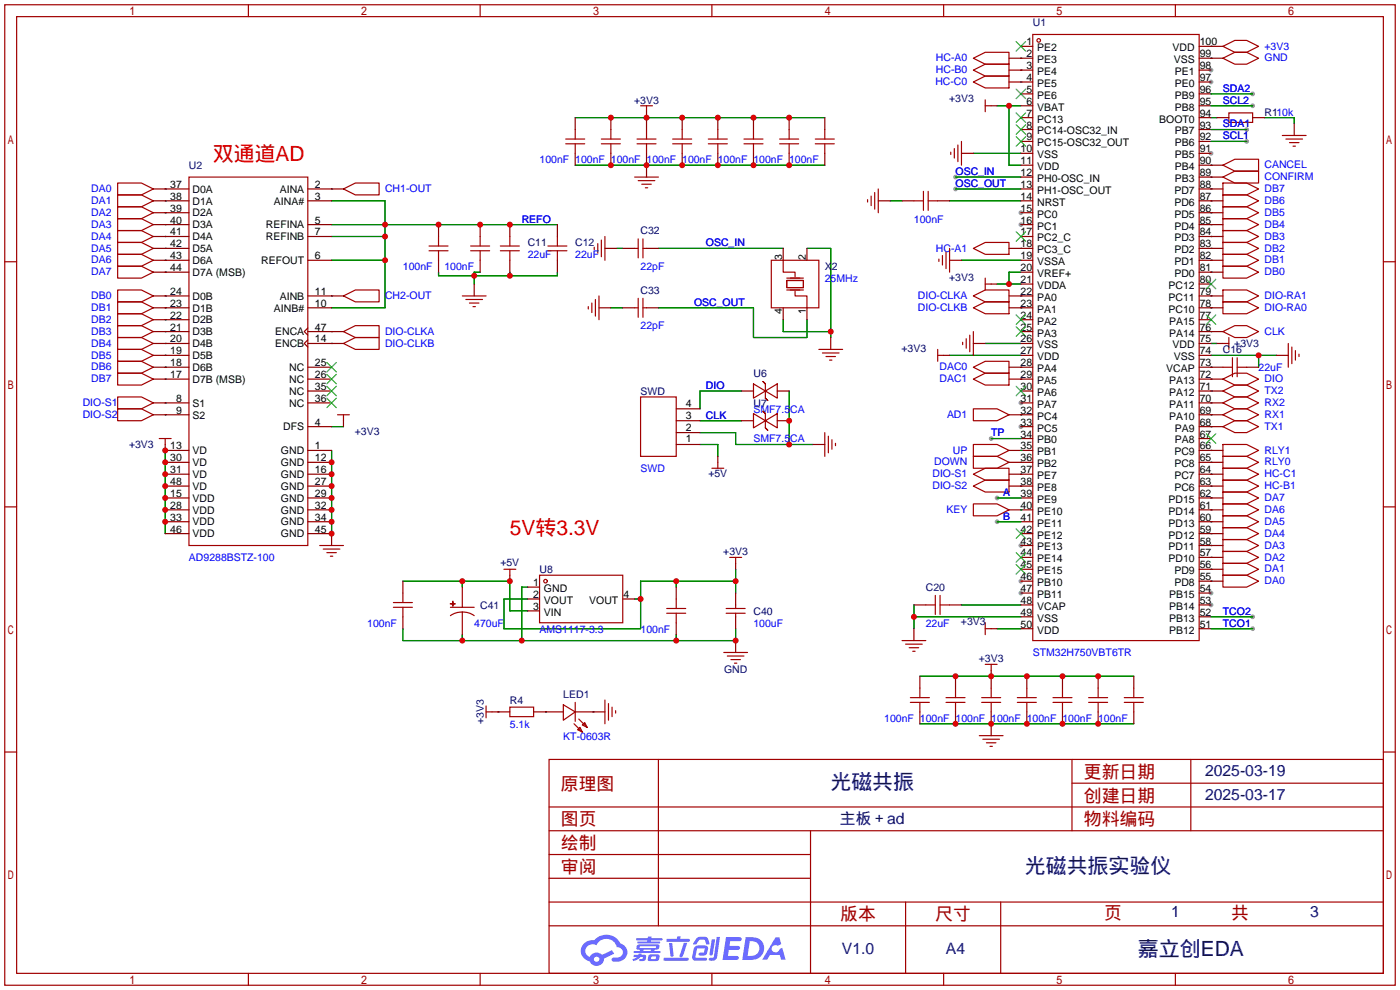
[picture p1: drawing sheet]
<svg xmlns="http://www.w3.org/2000/svg" width="299mm" height="212mm" viewBox="0 0 299 212" stroke-linecap="round" stroke-linejoin="round" font-family="sans-serif">
<g fill="#999">
<circle cx="218.2" cy="45.5" r=".51"/>
<circle cx="218.2" cy="48" r=".51"/>
<circle cx="218.2" cy="86.1" r=".51"/>
<circle cx="218.2" cy="91.2" r=".51"/>
<circle cx="218.2" cy="116.6" r=".51"/>
<circle cx="218.2" cy="124.2" r=".51"/>
<circle cx="218.2" cy="126.7" r=".51"/>
<circle cx="258.8" cy="129.3" r=".51"/>
<circle cx="258.8" cy="126.7" r=".51"/>
<circle cx="258.8" cy="32.8" r=".51"/>
<circle cx="258.8" cy="17.5" r=".51"/>
<circle cx="258.8" cy="15" r=".51"/>
<circle cx="204.2" cy="37.8" r=".51"/>
<circle cx="204.2" cy="40.4" r=".51"/>
<circle cx="266.4" cy="30.2" r=".51"/>
<circle cx="266.4" cy="27.7" r=".51"/>
<circle cx="267.7" cy="22.6" r=".51"/>
<circle cx="267.7" cy="20.1" r=".51"/>
<circle cx="211.8" cy="93.7" r=".51"/>
<circle cx="213.1" cy="106.4" r=".51"/>
<circle cx="213.1" cy="111.5" r=".51"/>
<circle cx="267.7" cy="134.4" r=".51"/>
<circle cx="267.7" cy="131.8" r=".51"/>
</g>
<g fill="none" stroke="#a10000" stroke-width=".25">
<path d="M1 1h297.2v209.6h-297.2zM3.6 3.6h292.1v204.4h-292.1zM53.1 1v2.6M102.6 1v2.6M152.1 1v2.6M201.7 1v2.6M251.2 1v2.6M1 55.9h2.6M295.7 55.9h2.5M1 108.3h2.6M295.7 108.3h2.5M1 160.7h2.6"/>
<path d="M117.3 162.3h178.4v45.7h-178.4zM117.3 177.5h178.4M117.3 172.5h178.4M140.7 162.3v35.6M173.2 177.5v30.5M229.1 162.3v15.2M229.1 167.4h66.6M254.5 162.3v15.2M295.7 160.7h2.5M117.3 182.6h55.9M117.3 197.9h178.4M117.3 192.8h178.4"/>
<path d="M117.3 187.7h55.9M193.5 192.8v15.2M213.9 192.8v15.2M53.1 208v2.6M102.6 208v2.6M152.1 208v2.6M201.7 208v2.6M251.2 208v2.6"/>
</g>
<g fill="#5487ff">
<path d="M155.2 200.3h2.6a.48 .48 0 0 1 .7 .4 .48 .48 0 0 1-.6 .4h-1.8l-.2 1.1h1.9a.43 .43 0 0 1 .4 .4 .43 .43 0 0 1-.5 .4h-1.9l-.2 1.3h1.7a.45 .45 0 0 1 .5 .2 .45 .45 0 0 1-.1 .6h-3.3z"/>
<path d="M165.7 200.3h.9l.4 1.5-.8 .3a.84 .84 0 0 0-1.2 .3 .84 .84 0 0 0 .4 1.1 .84 .84 0 0 0 1.1-.4l.1-.2 .6-.3 .7 2.5h-1l-.2-1h-2.1l-.6 1h-1.1z"/>
<path d="M152.1 200.8h.7l-.5 3.1a.36 .36 0 0 1-.3 .3 .36 .36 0 0 1-.4-.3z"/>
<path d="M153.2 200.2h.7l-.6 4.3a1.13 1.13 0 0 1-1.8 .6l.2-.4h.7l.2-.2z"/>
<path d="M148.9 200.6l.6-.4h1a.77 .77 0 0 1 .9 .5l.3 1-.2 .2h-.5l-.3-.9-.2-.2-1 .1-.7 1-.6-.1-.1-.2z"/>
<path d="M148.4 202.4l.6-.3h1.7a.81 .81 0 0 1 .7 .5 .81 .81 0 0 1-.2 .8 .81 .81 0 0 1-.9 .8h-.7a.32 .32 0 0 1-.3-.3 .32 .32 0 0 1 .4-.3h.7l.2-.9-1.6 .1-.4 1.8 2.2 .1a.32 .32 0 0 1 .3 .4 .32 .32 0 0 1-.4 .2h-2.2l-.5-.3-.1-.5z"/>
<path d="M141.9 204.7h5a.33 .33 0 0 1 .3 .3 .33 .33 0 0 1-.3 .3h-4.9l-.2-.1z"/>
<path d="M146.1 201.5h.8l-.7 2a.98 .98 0 0 1-.7 1.1l-.3-.3z"/>
<path d="M143 201.6h.7l.3 2.5a.34 .34 0 0 1-.3 .4 .34 .34 0 0 1-.4-.3z"/>
<path d="M142.5 200.7h2.1l.3-.6h.6l-.1 .6h1.7a.32 .32 0 0 1 .4 .3 .32 .32 0 0 1-.4 .3h-4.5l-.2-.2z"/>
<path d="M135.5 204.1h.9l.1-.3h.6v.3h.8a.82 .82 0 0 1-.5 1.3h-.8v-.4l.7-.1 .1-.3a.68 .68 0 0 0-1 .4l-1.1 .4-.1-.4 .9-.5h-.7z"/>
<path d="M136 200.5h2.4l.1-.3h.7v.3h2.2l.2 .3-.2 .2h-2.3v.2h1.8l.2 .3-.2 .1h-4.5l-.1-.4h2l.1-.2h-2.3l-.1-.2z"/>
<path d="M159.4 200.3l-.8 4.9h1.7a2.5 2.5 0 0 0 3-2.5 2.5 2.5 0 0 0-3.1-2.4zM160.3 201.1a1.61 1.61 0 0 1 2 1.5 1.61 1.61 0 0 1-1.8 1.7h-.7z"/>
<path d="M136.2 202a.55 .55 0 0 0-.2 .8 .55 .55 0 0 0 .7 .2l.1 .3h-1.3v.3l5.4 .1 .3-.2-.2-.2h-1.2l.2-.3a.7 .7 0 0 0 .8-.3 .7 .7 0 0 0 0-.8l-4.2-.1zM136.8 202.3l3.3-.1 .1 .1-.2 .3h-3.2zM137.5 203h1.7l-.2 .3h-1.4z"/>
<path d="M138.6 204.2a1.05 1.05 0 0 0 0 1.2 2.91 2.91 0 0 0 2.2-.2 .98 .98 0 0 0 0-1.2h-1.6zM139.2 204.5l.9-.1 .1 .4-.2 .2-.8-.1z"/>
<path d="M124.9 201.6a2.23 2.23 0 0 0-.7 2.3 2.23 2.23 0 0 0 1.8 1.6 1.58 1.58 0 0 0 1.8 .9 1.58 1.58 0 0 0 1.3-1.5l2.2-1.1-.5-.7-2.1 1a1.65 1.65 0 0 0-2.7 .4 1.45 1.45 0 0 1-.8-1.9 1.45 1.45 0 0 1 2-.7l.3 .1a2.3 2.3 0 0 1 2.3-1.3 2.3 2.3 0 0 1 2 1.7 1.12 1.12 0 0 1 1.3 1 1.12 1.12 0 0 1-1.1 1.2h-.7a.45 .45 0 0 0-.6 .4 .45 .45 0 0 0 .5 .5 2.21 2.21 0 0 0 2.2-.5 2.21 2.21 0 0 0 .5-2.3 2.13 2.13 0 0 0-1.3-1.1 3.3 3.3 0 0 0-5.6-.7l-1.1 .1zM127 205a.57 .57 0 0 1 1.1 0 .57 .57 0 0 1-1.1 0z"/>
</g>
<g fill="none" stroke="#008700" stroke-width=".25">
<path d="M218.2 12.4h.1M218.2 15h.1M218.2 17.5h.1M258.8 12.4h.1M258.8 9.9h.1M122.9 25.1h53.4M122.9 35.3h53.4M204.2 37.8h14M208 32.8h10.2M213.1 22.6h5.1M215.6 22.6v12.7h2.6M258.8 35.3h.1"/>
<path d="M258.8 37.8h.1M258.8 25.1h1.3M258.8 22.6h8.9M258.8 30.2h7.6M258.8 27.7h7.6M258.8 20.1h8.9M270.3 25.1h6.3v1.3M35.3 58.2h.1M35.3 55.6h.1M35.3 53.1h.1M35.3 50.5h.1M35.3 48h.1"/>
<path d="M35.3 45.5h.1M35.3 42.9h.1M35.3 40.4h.1M70.9 40.4h.1M70.9 42.9h11.4v22.9h-11.4M70.9 55.6h11.4M70.9 50.5h11.4M70.9 48h48.2M93.7 58.2v.7h25.4v-.7M102.6 58.2h-1.3v2.5M109 58.2v.7M131.8 53.1h1.3"/>
<path d="M140.7 53.1h26.7M172.5 53.1h5v19M190.2 42.9h2.6M202.9 42.9h15.3M204.2 40.4h14M205.5 55.6h12.7M218.2 53.1h.1M218.2 58.2h-2.6v2.5M258.8 40.4h.1M258.8 42.9h.1M258.8 45.5h.1M258.8 48h.1"/>
<path d="M258.8 50.5h.1M258.8 53.1h.1M258.8 55.6h.1M258.8 58.2h.1M35.3 78.5h.1M35.3 75.9h.1M35.3 73.4h.1M35.3 70.9h.1M35.3 68.3h.1M35.3 65.8h.1M35.3 63.2h.1M70.9 73.4h.1"/>
<path d="M70.9 70.9h.1M70.9 63.2h.1M130.6 65.8h2.5M140.7 65.8h20.3v6.3h11.5v-3.8M167.4 68.3v2.6h10.1M202.9 75.9h15.3M210.6 73.4h7.6M213.1 60.7h5.1M218.2 63.2h.1M218.2 65.8h.1M218.2 78.5h.1M258.8 65.8h.1"/>
<path d="M258.8 63.2h.1M258.8 70.9h.1M258.8 78.5h.1M258.8 73.4h1.3M258.8 75.9h14M269 75.9v2.6M35.3 81h.1M35.3 86.1h.1M35.3 88.6h.1M35.3 96.3v17.7M70.9 96.3v17.7M70.9 91.2h2.5"/>
<path d="M149.6 89.9h8.9M149.6 95h3.8v2.5M149.6 92.5h7.6v2.5h16.5M158.5 83.6h-8.9v3.8M168.7 83.6v11.4M211.8 93.7h6.4M218.2 81h.1M218.2 88.6h.1M218.2 98.8h.1M218.2 96.3h.1M258.8 81h.1M258.8 83.6h.1"/>
<path d="M258.8 86.1h.1M258.8 88.6h.1M258.8 91.2h.1M258.8 96.3h.1M258.8 98.8h.1M213.1 106.4h5.1M213.1 111.5h5.1M218.2 101.3h.1M218.2 103.9h.1M218.2 109h.1M258.8 101.3h.1M258.8 103.9h.1"/>
<path d="M258.8 119.1h.1M258.8 116.6h.1M258.8 114h.1M258.8 111.5h.1M258.8 109h.1M258.8 106.4h.1M86.1 124.2h22.9v6.4h3.8M86.1 134.4v2.5h71.1v-2.5M98.8 124.2v1.3M98.8 135.6v1.3M112.8 125.5h-1.3v11.4M135.6 128h1.3"/>
<path d="M144.5 124.2v1.3M144.5 135.6v1.3M157.2 124.2h-20.3v10.2h-29.2v-6.4h5.1M157.2 121.7v5M195.3 129.3v5.1M195.3 131.8h22.9M205.5 129.3h12.7M213.1 134.4h5.1M258.8 124.2h.1M258.8 121.7h.1M258.8 131.8h8.9M258.8 134.4h8.9"/>
<path d="M106.4 152.1h.1M116.6 152.1h.1M126.7 152.1h.1M196.6 144.5h45.7M196.6 154.7h45.7"/>
</g>
<g fill="none" stroke="#a10000" stroke-width=".25">
<path d="M208 12.4l2.6-1.2h5v2.5h-5zM208 15l2.6-1.3h5v2.6h-5zM208 17.5l2.6-1.2h5v2.5h-5zM220.7 7.4h35.6v129.5h-35.6zM261.4 12.4l2.5-1.2h2.5l2.6 1.2-2.6 1.3h-2.5zM261.4 9.9l2.5-1.3h2.5l2.6 1.3-2.6 1.3h-2.5zM25.1 39.1h5.1l2.6 1.3-2.6 1.3h-5.1zM40.4 37.8h25.4v78.8h-25.4zM120.9 30.7h4.1M120.9 29.7h4.1M122.9 27.7v2M122.9 30.7v2.1"/>
<path d="M128.5 30.7h4.1M128.5 29.7h4.1M130.6 27.7v2M130.6 30.7v2.1M135.6 37.8h5.1M136.1 30.7h4.1M136.1 29.7h4.1M136.4 38.6h3.6M136.9 22.6h2.5M137.2 39.4h2M138.2 22.6v1.3M138.2 27.7v2"/>
<path d="M138.2 30.7v2.1M143.8 30.7h4M143.8 29.7h4M145.8 27.7v2M145.8 30.7v2.1M151.4 30.7h4M151.4 29.7h4M153.4 27.7v2M153.4 30.7v2.1M159 30.7h4.1M159 29.7h4.1M161 27.7v2"/>
<path d="M161 30.7v2.1M166.6 30.7h4.1M166.6 29.7h4.1M168.7 27.7v2M168.7 30.7v2.1M174.2 30.7h4.1M174.2 29.7h4.1M176.3 27.7v2M176.3 30.7v2.1M203.2 32.5v.5M204 31.8v2M204.7 31v3.5"/>
<path d="M205.5 30.2v5.1M210.6 22.6h1.2M210.6 21.3v2.6M261.4 35.3l2.5-1.3h5.1v2.6h-5.1zM261.4 37.8l2.5-1.2h5.1v2.5h-5.1zM261.4 39.1h5l2.6 1.3-2.6 1.3h-5zM262.6 24.1h5.1v2.1h-5.1zM274.1 29h5M274.8 29.7h3.6M275.6 30.5h2M276.4 31.2h.5M25.1 56.9h5.1l2.6 1.3-2.6 1.2h-5.1z"/>
<path d="M25.1 54.4h5.1l2.6 1.2-2.6 1.3h-5.1zM25.1 51.8h5.1l2.6 1.3-2.6 1.3h-5.1zM25.1 49.3h5.1l2.6 1.2-2.6 1.3h-5.1zM25.1 46.7h5.1l2.6 1.3-2.6 1.3h-5.1zM25.1 44.2h5.1l2.6 1.3-2.6 1.2h-5.1zM25.1 41.7h5.1l2.6 1.2-2.6 1.3h-5.1zM73.4 40.4l2.5-1.3h5.1v2.6h-5.1zM91.7 53.6h4.1M91.7 52.6h4.1M93.7 50.5v2.1M93.7 53.6v2M100.6 53.6h4"/>
<path d="M100.6 52.6h4M102.6 50.5v2.1M102.6 53.6v2M106.9 53.6h4.1M106.9 52.6h4.1M109 50.5v2.1M109 53.6v2M117.1 53.6h4.1M117.1 52.6h4.1M119.1 50.5v2.1M119.1 53.6v2M127 52.8v.5"/>
<path d="M127.8 52.1v2M128.5 51.3v3.6M129.3 50.5v5.1M135.6 53.1h.8M136.4 51.1v4M137.4 51.1v4M137.4 53.1h.8M137.9 40.1h.5M164.8 55.6h10.2v10.2h-10.2zM167.4 55.6v2.6h2.5v1M168.1 59.9h3.6v1.6h-3.6zM168.1 59.4h3.6"/>
<path d="M185.4 42.7v.5M186.2 41.9v2M186.9 41.1v3.6M187.7 40.4v5.1M195.3 42.9h2.1M197.4 40.9v4.1M198.4 40.9v4.1M198.4 42.9h2M200.7 55.4v.5M201.4 54.6v2M202.2 53.8v3.6M202.9 53.1v5.1"/>
<path d="M208 53.1l2.6-1.3h5v2.6h-5zM210.6 59.4v2.6M261.4 41.7h5l2.6 1.2-2.6 1.3h-5zM261.4 44.2h5l2.6 1.3-2.6 1.2h-5zM261.4 46.7h5l2.6 1.3-2.6 1.3h-5zM261.4 49.3h5l2.6 1.2-2.6 1.3h-5zM261.4 51.8h5l2.6 1.3-2.6 1.3h-5zM261.4 54.4h5l2.6 1.2-2.6 1.3h-5zM261.4 56.9h5l2.6 1.3-2.6 1.2h-5zM25.1 79.8h5.1l2.6 1.2-2.6 1.3h-5.1zM25.1 77.2h5.1l2.6 1.3-2.6 1.3h-5.1zM25.1 74.7h5.1l2.6 1.2-2.6 1.3h-5.1z"/>
<path d="M25.1 72.1h5.1l2.6 1.3-2.6 1.3h-5.1zM25.1 69.6h5.1l2.6 1.3-2.6 1.2h-5.1zM25.1 67.1h5.1l2.6 1.2-2.6 1.3h-5.1zM25.1 64.5h5.1l2.6 1.3-2.6 1.3h-5.1zM25.1 62h5.1l2.6 1.2-2.6 1.3h-5.1zM73.4 73.4l2.5-1.3h5.1v2.6h-5.1zM73.4 70.9l2.5-1.3h5.1v2.5h-5.1zM73.4 63.2l2.5-1.2h5.1v2.5h-5.1zM98.8 63.2h5.1M99.6 64h3.5M100.3 64.8h2.1M101.1 65.5h.5"/>
<path d="M125.7 65.5v.5M126.5 64.8v2M127.3 64v3.6M128 63.2v5.1M135.6 65.8h.8M136.4 63.8v4M137.4 63.8v4M137.4 65.8h.8M168.1 62h3.6M169.9 62.2v1h2.6v2.6M175 74.7h5.1M175.8 75.4h3.5"/>
<path d="M176.5 76.2h2.1M177.3 77h.5M200.4 74.7v2.5M200.4 75.9h1.3M205.7 73.2v.5M206.5 72.4v2M207.3 71.6v3.6M208 63.2l2.6-1.2h5v2.5h-5zM208 65.8l2.6-1.3h5v2.6h-5zM208 78.5l2.6-1.3h5v2.6h-5zM208 70.9v5M210.6 60.7h1.2"/>
<path d="M261.4 64.5h5l2.6 1.3-2.6 1.3h-5zM261.4 62h5l2.6 1.2-2.6 1.3h-5zM261.4 70.9l2.5-1.3h2.5l2.6 1.3-2.6 1.2h-2.5zM261.4 73.4h1.2M261.4 78.5h2M262.6 72.1v2.6M263.4 76.5v4M264.4 76.5v4M264.4 78.5h2M275.3 73.4v5.1M276.1 74.2v3.5M276.9 74.9v2.1"/>
<path d="M277.6 75.7v.5M25.1 84.8h5.1l2.6 1.3-2.6 1.3h-5.1zM25.1 87.4h5.1l2.6 1.2-2.6 1.3h-5.1zM34 93.7h2.6M35.3 93.7v1.3M72.1 88.6h2.6M73.4 88.6v1.3M136.9 84.8h7.6v12.7h-7.6zM153.4 98.8v1.3M161 82l2.6 1.6-2.6 1.5zM161 88.4l2.6 1.5-2.6 1.5zM163.6 85.1l.5 .5-.5-.5"/>
<path d="M163.6 83.6l2.5-1.6v3.1zM163.6 82l-.5-.5 .5 .5M163.6 91.4l.5 .5-.5-.5M163.6 89.9l2.5-1.5v3zM163.6 88.4l-.5-.5 .5 .5M163.6 82v3.1M163.6 88.4v3M176.3 92.5v5M177 93.2v3.6M177.8 94v2M178.6 94.7v.5M208 81l2.6-1.2h5v2.5h-5z"/>
<path d="M208 87.4h5.1l2.5 1.2-2.5 1.3h-5.1zM208 97.5h5.1l2.5 1.3-2.5 1.3h-5.1zM208 95h5.1l2.5 1.3-2.5 1.2h-5.1zM261.4 81l2.5-1.2h2.5l2.6 1.2-2.6 1.3h-2.5zM261.4 83.6l2.5-1.3h2.5l2.6 1.3-2.6 1.2h-2.5zM261.4 86.1l2.5-1.3h2.5l2.6 1.3-2.6 1.3h-2.5zM261.4 88.6l2.5-1.2h2.5l2.6 1.2-2.6 1.3h-2.5zM261.4 91.2l2.5-1.3h2.5l2.6 1.3-2.6 1.3h-2.5zM261.4 95h5l2.6 1.3-2.6 1.2h-5zM261.4 97.5h5l2.6 1.3-2.6 1.3h-5zM68.3 116.6h5.1M69.1 117.3h3.5"/>
<path d="M69.8 118.1h2.1M70.6 118.9h.5M152.1 100.1h2.6M156 119.1h2.5M157.2 119.1v1.3M208 101.3l2.6-1.2h5v2.5h-5zM208 103.9l2.6-1.3h5v2.6h-5zM208 107.7h5.1l2.5 1.3-2.5 1.2h-5.1zM261.4 100.1h5l2.6 1.2-2.6 1.3h-5zM261.4 102.6h5l2.6 1.3-2.6 1.3h-5zM261.4 117.9h5l2.6 1.2-2.6 1.3h-5zM261.4 115.3h5l2.6 1.3-2.6 1.3h-5z"/>
<path d="M261.4 112.8h5l2.6 1.2-2.6 1.3h-5zM261.4 110.2h5l2.6 1.3-2.6 1.3h-5zM261.4 107.7h5l2.6 1.3-2.6 1.2h-5zM261.4 105.2h5l2.6 1.2-2.6 1.3h-5zM84.1 129.8h4M84.1 128.8h4M86.1 126.7v2.1M86.1 129.8v2M96.3 129l1 .1zM96.3 131.6a4.6 4.6 0 0 1 5 0M96.3 129.8h5M96.8 128.5v1z"/>
<path d="M107.7 121.7h2.5M109 121.7v1.2M115.3 122.9h17.8v10.2h-17.8zM142.5 131.1h4.1M142.5 130h4.1M144.5 128v2M144.5 131.1v2M154.7 139.4h5.1M155.2 131.1h4.1M155.2 130h4.1M157.2 129.3v.7M157.2 131.1v.7"/>
<path d="M192.8 136.9h5.1M193.5 137.7h3.6M194.3 138.4h2M195.1 139.2h.5M197.9 129.3h2M199.9 127.3v4M200.9 127.3v4M200.9 129.3h2M210.6 133.1v2.5M210.6 134.4h1.2M261.4 122.9h5l2.6 1.3-2.6 1.3h-5zM261.4 120.4h5l2.6 1.3-2.6 1.2h-5z"/>
<path d="M103.9 150.9v2.5M103.9 152.1h1.3M109 151.1h5v2.1h-5zM120.4 150.6l2.5 1.5-2.5 1.8zM122.7 154.7l1.8 1.8M122.9 150.1v4.1M123.7 153.7l1.8 1.7M124 155.4l.5 1.1-1.1-.5zM124.5 154.9l.5-.5 .5 1zM129.3 149.6v5.1M130 150.4v3.5M130.8 151.1v2.1"/>
<path d="M131.6 151.9v.5M155.4 140.2h3.6M156.2 141h2M157 141.7h.5M194.6 150.1h4M194.6 149.1h4M196.6 147.1v2M196.6 150.1v2M202.2 150.1h4M202.2 149.1h4M204.2 147.1v2M204.2 150.1v2"/>
<path d="M209.3 157.2h5.1M209.8 150.1h4.1M209.8 149.1h4.1M210.1 158h3.5M210.6 142h2.5M210.8 158.8h2.1M211.6 159.5h.5M211.8 142v1.3M211.8 147.1v2M211.8 150.1v2M217.4 150.1h4.1M217.4 149.1h4.1"/>
<path d="M219.5 147.1v2M219.5 150.1v2M225 150.1h4.1M225 149.1h4.1M227.1 147.1v2M227.1 150.1v2M232.7 150.1h4M232.7 149.1h4M234.7 147.1v2M234.7 150.1v2M240.3 150.1h4M240.3 149.1h4"/>
<path d="M242.3 147.1v2M242.3 150.1v2"/>
<circle cx="222" cy="8.6" r=".38"/>
<circle cx="116.6" cy="124.2" r=".38"/>
</g>
<g fill="none" stroke="#870000" stroke-width=".25">
<path d="M215.6 12.4h5.1M215.6 15h5.1M215.6 17.5h5.1M218.2 9.9h2.5M256.3 9.9h5.1M256.3 12.4h5.1M256.3 15h2.5M256.3 17.5h2.5M122.9 25.1v2.6M122.9 32.8v2.5M130.6 25.1v2.6M130.6 32.8v2.5"/>
<path d="M138.2 23.9v3.8M138.2 32.8v5M145.8 25.1v2.6M145.8 32.8v2.5M153.4 25.1v2.6M153.4 32.8v2.5M161 25.1v2.6M161 32.8v2.5M168.7 25.1v2.6M168.7 32.8v2.5M176.3 25.1v2.6M176.3 32.8v2.5"/>
<path d="M205.5 32.8h2.5M211.8 22.6h1.3M218.2 20.1h2.5M218.2 22.6h2.5M218.2 25.1h2.5M218.2 27.7h2.5M218.2 30.2h2.5M218.2 32.8h2.5M218.2 35.3h2.5M218.2 37.8h2.5M256.3 20.1h2.5M256.3 22.6h2.5"/>
<path d="M256.3 25.1h2.5M256.3 27.7h2.5M256.3 30.2h2.5M256.3 32.8h2.5M256.3 35.3h5.1M256.3 37.8h5.1M260.1 25.1h2.5M267.7 25.1h2.6M276.6 26.4v2.6M32.8 40.4h7.6M32.8 42.9h7.6M32.8 48h7.6"/>
<path d="M32.8 55.6h7.6M32.8 50.5h7.6M32.8 45.5h7.6M32.8 53.1h7.6M32.8 58.2h7.6M65.8 40.4h7.6M65.8 42.9h5.1M65.8 48h5.1M65.8 55.6h5.1M65.8 50.5h5.1M93.7 48v2.5M93.7 55.6v2.6"/>
<path d="M102.6 48v2.5M102.6 55.6v2.6M109 48v2.5M109 55.6v2.6M119.1 48v2.5M119.1 55.6v2.6M129.3 53.1h2.5M133.1 53.1h2.5M138.2 53.1h2.5M167.4 53.1v2.5M172.5 53.1v2.5M187.7 42.9h2.5"/>
<path d="M192.8 42.9h2.5M200.4 42.9h2.5M202.9 55.6h2.6M215.6 53.1h5.1M218.2 40.4h2.5M218.2 42.9h2.5M218.2 48h2.5M218.2 55.6h2.5M218.2 50.5h2.5M218.2 45.5h2.5M218.2 58.2h2.5M256.3 40.4h5.1"/>
<path d="M256.3 42.9h5.1M256.3 48h5.1M256.3 55.6h5.1M256.3 50.5h5.1M256.3 45.5h5.1M256.3 53.1h5.1M256.3 58.2h5.1M32.8 65.8h7.6M32.8 63.2h7.6M32.8 73.4h7.6M32.8 78.5h7.6M32.8 75.9h7.6"/>
<path d="M32.8 70.9h7.6M32.8 68.3h7.6M65.8 72.6l-.8 .8 .8 .8M65.8 70.1l-.8 .8 .8 .7M65.8 65.8h5.1M65.8 63.2h7.6M65.8 73.4h7.6M65.8 78.5h5.1M65.8 70.9h7.6M101.3 60.7v2.5M128 65.8h2.6M133.1 65.8h2.5"/>
<path d="M138.2 65.8h2.5M167.4 65.8v2.5M172.5 65.8v2.5M177.5 72.1v2.6M201.7 75.9h1.2M208 73.4h2.6M211.8 60.7h1.3M215.6 65.8h5.1M215.6 63.2h5.1M215.6 78.5h5.1M218.2 73.4h2.5M218.2 75.9h2.5"/>
<path d="M218.2 70.9h2.5M218.2 68.3h2.5M218.2 60.7h2.5M256.3 65.8h5.1M256.3 63.2h5.1M256.3 73.4h2.5M256.3 78.5h5.1M256.3 75.9h2.5M256.3 70.9h5.1M256.3 68.3h2.5M256.3 60.7h2.5M260.1 73.4h1.3"/>
<path d="M266.4 78.5h2.6M272.8 75.9h2.5M32.8 86.1h7.6M32.8 88.6h7.6M32.8 81h7.6M35.3 95v1.3h5.1M35.3 98.8h5.1M65.8 96.3h5.1M65.8 91.2h5.1M65.8 86.1h5.1M65.8 98.8h5.1M65.8 81h5.1"/>
<path d="M65.8 83.6h5.1M73.4 89.9v1.3M144.5 87.4h5.1M144.5 89.9h5.1M144.5 92.5h5.1M144.5 95h5.1M153.4 97.5v1.3M158.5 83.6h2.5M158.5 89.9h2.5M166.1 83.6h2.6M166.1 89.9h2.6M173.7 95h2.6"/>
<path d="M215.6 96.3h5.1M215.6 88.6h5.1M215.6 98.8h5.1M215.6 81h5.1M218.2 91.2h2.5M218.2 86.1h2.5M218.2 83.6h2.5M218.2 93.7h2.5M256.3 96.3h5.1M256.3 91.2h5.1M256.3 86.1h5.1M256.3 88.6h5.1"/>
<path d="M256.3 98.8h5.1M256.3 81h5.1M256.3 83.6h5.1M256.3 93.7h2.5M35.3 106.4h5.1M35.3 101.3h5.1M35.3 103.9h5.1M35.3 109h5.1M35.3 111.5h5.1M35.3 114h5.1M65.8 106.4h5.1M65.8 101.3h5.1"/>
<path d="M65.8 103.9h5.1M65.8 109h5.1M65.8 111.5h5.1M65.8 114h5.1v2.6M215.6 101.3h5.1M215.6 103.9h5.1M215.6 109h5.1M218.2 106.4h2.5M218.2 111.5h2.5M218.2 114h2.5M218.2 116.6h2.5M218.2 119.1h2.5"/>
<path d="M256.3 106.4h5.1M256.3 101.3h5.1M256.3 103.9h5.1M256.3 109h5.1M256.3 111.5h5.1M256.3 114h5.1M256.3 116.6h5.1M256.3 119.1h5.1M86.1 124.2v2.5M86.1 131.8v2.6M98.8 125.5v4.3M98.8 130.8v4.8"/>
<path d="M109 122.9v1.3M112.8 125.5h2.5M112.8 128h2.5M112.8 130.6h2.5M133.1 128h2.5M144.5 125.5v2.5M144.5 133.1v2.5M157.2 120.4v1.3M157.2 126.7v2.6M157.2 131.8v2.6M157.2 136.9v2.5M195.3 129.3h2.6"/>
<path d="M195.3 134.4v2.5M202.9 129.3h2.6M211.8 134.4h1.3M218.2 121.7h2.5M218.2 124.2h2.5M218.2 126.7h2.5M218.2 129.3h2.5M218.2 131.8h2.5M218.2 134.4h2.5M256.3 121.7h5.1M256.3 124.2h5.1M256.3 126.7h2.5"/>
<path d="M256.3 129.3h2.5M256.3 131.8h2.5M256.3 134.4h2.5M105.2 152.1h3.8M114 152.1h6.4M122.9 152.1h6.4M196.6 144.5v2.6M196.6 152.1v2.6M204.2 144.5v2.6M204.2 152.1v2.6M211.8 143.3v3.8M211.8 152.1v5.1"/>
<path d="M219.5 144.5v2.6M219.5 152.1v2.6M227.1 144.5v2.6M227.1 152.1v2.6M234.7 144.5v2.6M234.7 152.1v2.6M242.3 144.5v2.6M242.3 152.1v2.6"/>
</g>
<g fill="none" stroke="#3c3" stroke-width=".25">
<path d="M217.2 8.9l2 2M217.2 19.1l2 2M219.2 8.9l-2 2M219.2 19.1l-2 2M217.2 24.1l2 2.1M217.2 26.7l2 2M217.2 29.2l2 2M219.2 24.1l-2 2.1M219.2 26.7l-2 2M219.2 29.2l-2 2M217.2 49.5l2 2.1M219.2 49.5l-2 2.1"/>
<path d="M257.8 59.7l2 2M259.8 59.7l-2 2M69.8 77.5l2.1 2M71.9 77.5l-2.1 2M217.2 67.3l2 2M217.2 69.8l2 2.1M219.2 67.3l-2 2M219.2 69.8l-2 2.1M257.8 67.3l2 2M259.8 67.3l-2 2M69.8 80l2.1 2M69.8 82.5l2.1 2.1"/>
<path d="M69.8 85.1l2.1 2M71.9 80l-2.1 2M71.9 82.5l-2.1 2.1M71.9 85.1l-2.1 2M217.2 82.5l2 2.1M219.2 82.5l-2 2.1M257.8 92.7l2 2M259.8 92.7l-2 2M217.2 113l2 2.1M217.2 118.1l2 2M219.2 113l-2 2.1M219.2 118.1l-2 2"/>
<path d="M217.2 120.6l2 2.1M219.2 120.6l-2 2.1"/>
</g>
<g fill="#c00">
<circle cx="35.3" cy="96.3" r=".63"/>
<circle cx="35.3" cy="98.8" r=".63"/>
<circle cx="35.3" cy="101.3" r=".63"/>
<circle cx="35.3" cy="103.9" r=".63"/>
<circle cx="35.3" cy="106.4" r=".63"/>
<circle cx="35.3" cy="109" r=".63"/>
<circle cx="35.3" cy="111.5" r=".63"/>
<circle cx="70.9" cy="98.8" r=".63"/>
<circle cx="70.9" cy="101.3" r=".63"/>
<circle cx="70.9" cy="103.9" r=".63"/>
<circle cx="70.9" cy="106.4" r=".63"/>
<circle cx="70.9" cy="109" r=".63"/>
<circle cx="70.9" cy="111.5" r=".63"/>
<circle cx="70.9" cy="114" r=".63"/>
<circle cx="101.3" cy="58.9" r=".63"/>
<circle cx="109" cy="58.9" r=".63"/>
<circle cx="82.3" cy="48" r=".63"/>
<circle cx="82.3" cy="50.5" r=".63"/>
<circle cx="82.3" cy="55.6" r=".63"/>
<circle cx="93.7" cy="48" r=".63"/>
<circle cx="102.6" cy="48" r=".63"/>
<circle cx="109" cy="48" r=".63"/>
<circle cx="204.2" cy="144.5" r=".63"/>
<circle cx="211.8" cy="144.5" r=".63"/>
<circle cx="219.5" cy="144.5" r=".63"/>
<circle cx="227.1" cy="144.5" r=".63"/>
<circle cx="234.7" cy="144.5" r=".63"/>
<circle cx="204.2" cy="154.7" r=".63"/>
<circle cx="211.8" cy="154.7" r=".63"/>
<circle cx="219.5" cy="154.7" r=".63"/>
<circle cx="227.1" cy="154.7" r=".63"/>
<circle cx="234.7" cy="154.7" r=".63"/>
<circle cx="130.6" cy="25.1" r=".63"/>
<circle cx="145.8" cy="25.1" r=".63"/>
<circle cx="138.2" cy="25.1" r=".63"/>
<circle cx="153.4" cy="25.1" r=".63"/>
<circle cx="161" cy="25.1" r=".63"/>
<circle cx="168.7" cy="25.1" r=".63"/>
<circle cx="130.6" cy="35.3" r=".63"/>
<circle cx="145.8" cy="35.3" r=".63"/>
<circle cx="138.2" cy="35.3" r=".63"/>
<circle cx="153.4" cy="35.3" r=".63"/>
<circle cx="161" cy="35.3" r=".63"/>
<circle cx="168.7" cy="35.3" r=".63"/>
<circle cx="215.6" cy="22.6" r=".63"/>
<circle cx="215.6" cy="60.7" r=".63"/>
<circle cx="195.3" cy="131.8" r=".63"/>
<circle cx="269" cy="75.9" r=".63"/>
<circle cx="168.7" cy="95" r=".63"/>
<circle cx="168.7" cy="89.9" r=".63"/>
<circle cx="177.5" cy="70.9" r=".63"/>
<circle cx="98.8" cy="124.2" r=".63"/>
<circle cx="109" cy="124.2" r=".63"/>
<circle cx="157.2" cy="124.2" r=".63"/>
<circle cx="144.5" cy="124.2" r=".63"/>
<circle cx="136.9" cy="128" r=".63"/>
<circle cx="98.8" cy="136.9" r=".63"/>
<circle cx="144.5" cy="136.9" r=".63"/>
<circle cx="157.2" cy="136.9" r=".63"/>
<circle cx="111.5" cy="136.9" r=".63"/>
</g>
<g font-size="4.5" fill="#f00">
<text x="45.5" y="34.4">双通道AD</text>
<text x="109" y="114.4">5V转3.3V</text>
</g>
<g font-size="4.5" fill="#000080">
<text x="177.5" y="168.7">光磁共振</text>
<text x="219" y="186.5">光磁共振实验仪</text>
<text x="243.2" y="204.3">嘉立创EDA</text>
</g>
<g font-size="3.8" fill="#a00000">
<text x="231.6" y="166.2">更新日期</text>
<text x="119.9" y="168.8">原理图</text>
<text x="231.6" y="171.3">创建日期</text>
<text x="119.9" y="176.4">图页</text>
<text x="231.6" y="176.4">物料编码</text>
<text x="119.9" y="181.5">绘制</text>
<text x="119.9" y="186.6">审阅</text>
<text x="179.6" y="196.7">版本</text>
<text x="199.9" y="196.7">尺寸</text>
<text x="236" y="196.5">页</text>
<text x="263.1" y="196.5">共</text>
</g>
<g font-size="3.4" fill="#000080">
<text x="257.6" y="165.9">2025-03-19</text>
<text x="257.6" y="170.9">2025-03-17</text>
<text x="179.5" y="176">主板＋ad</text>
<text x="250.3" y="196.1">1</text>
<text x="280" y="196.1">3</text>
<text x="179.9" y="204">V1.0</text>
<text x="202.2" y="204">A4</text>
</g>
<g font-size="2.2" fill="#000080">
<text x="220.7" y="5.6">U1</text>
<text x="135.5" y="22.2">+3V3</text>
<text x="202.8" y="21.9">+3V3</text>
<text x="270.3" y="24.7">R110k</text>
<text x="40.4" y="36.1">U2</text>
<text x="112.8" y="52.6">C11</text>
<text x="122.9" y="52.6">C12</text>
<text x="136.9" y="50.1">C32</text>
<text x="176.3" y="57.7">X2</text>
<text x="202.8" y="60">+3V3</text>
<text x="136.9" y="62.8">C33</text>
<text x="192.7" y="75.2">+3V3</text>
<text x="261.4" y="75.5">C16</text>
<text x="263.8" y="74.2">+3V3</text>
<text x="161" y="80.6">U6</text>
<text x="136.9" y="84.4">SWD</text>
<text x="161" y="86.9">U7</text>
<text x="27.6" y="95.8">+3V3</text>
<text x="75.8" y="93">+3V3</text>
<text x="151.4" y="101.9">+5V</text>
<text x="154.6" y="118.5">+3V3</text>
<text x="106.9" y="121.1">+5V</text>
<text x="115.3" y="122.5">U8</text>
<text x="102.6" y="130.1">C41</text>
<text x="161" y="131.4">C40</text>
<text x="197.9" y="126.3">C20</text>
<text x="205.4" y="133.6">+3V3</text>
<text x="154.7" y="143.9">GND</text>
<text x="209.2" y="141.5">+3V3</text>
<text x="120.4" y="149.2">LED1</text>
<text x="103.4" y="154.8" transform="rotate(-90 103.4 154.8)">+3V3</text>
<text x="109" y="150.4">R4</text>
</g>
<g font-size="2.2">
<text x="219.4" y="9.7">1</text>
<text x="221.7" y="11">PE2</text>
<text x="250.6" y="11">VDD</text>
<text x="256.4" y="9.7">100</text>
<text x="219.4" y="12.2">2</text>
<text x="219.4" y="14.8">3</text>
<text x="219.4" y="17.3">4</text>
<text x="221.7" y="13.5">PE3</text>
<text x="221.7" y="16">PE4</text>
<text x="250.9" y="13.5">VSS</text>
<text x="251.1" y="16">PE1</text>
<text x="256.4" y="17.3">97</text>
<text x="256.4" y="14.8">98</text>
<text x="256.4" y="12.2">99</text>
<text x="219.4" y="19.9">5</text>
<text x="219.4" y="22.4">6</text>
<text x="221.7" y="18.6">PE5</text>
<text x="221.7" y="21.1">PE6</text>
<text x="221.7" y="23.7">VBAT</text>
<text x="251.1" y="23.7">PB8</text>
<text x="251.1" y="21.1">PB9</text>
<text x="251.1" y="18.6">PE0</text>
<text x="256.4" y="22.4">95</text>
<text x="256.4" y="19.9">96</text>
<text x="219.4" y="24.9">7</text>
<text x="219.4" y="27.5">8</text>
<text x="221.7" y="26.2">PC13</text>
<text x="221.7" y="28.7">PC14-OSC32_IN</text>
<text x="247.7" y="26.2">BOOT0</text>
<text x="251.1" y="28.7">PB7</text>
<text x="256.4" y="27.5">93</text>
<text x="256.4" y="24.9">94</text>
<text x="218.1" y="32.6">10</text>
<text x="218.1" y="35.1">11</text>
<text x="219.4" y="30">9</text>
<text x="221.7" y="31.3">PC15-OSC32_OUT</text>
<text x="221.7" y="33.8">VSS</text>
<text x="251.1" y="33.8">PB5</text>
<text x="251.1" y="31.3">PB6</text>
<text x="256.4" y="35.1">90</text>
<text x="256.4" y="32.6">91</text>
<text x="256.4" y="30">92</text>
<text x="36.4" y="40.2">37</text>
<text x="41.1" y="41.2">D0A</text>
<text x="59.8" y="41.2">AINA</text>
<text x="67.3" y="40.2">2</text>
<text x="218.1" y="37.6">12</text>
<text x="218.1" y="40.2">13</text>
<text x="221.7" y="36.4">VDD</text>
<text x="221.7" y="38.9">PH0-OSC_IN</text>
<text x="221.7" y="41.4">PH1-OSC_OUT</text>
<text x="251" y="41.4">PD7</text>
<text x="251.1" y="38.9">PB3</text>
<text x="251.1" y="36.4">PB4</text>
<text x="256.4" y="40.2">88</text>
<text x="256.4" y="37.6">89</text>
<text x="36.4" y="42.7">38</text>
<text x="36.4" y="45.3">39</text>
<text x="36.4" y="47.8">40</text>
<text x="41.1" y="43.7">D1A</text>
<text x="41.1" y="46.3">D2A</text>
<text x="58.5" y="43.7">AINA#</text>
<text x="67.3" y="42.7">3</text>
<text x="67.3" y="47.8">5</text>
<text x="218.1" y="42.7">14</text>
<text x="218.1" y="45.3">15</text>
<text x="218.1" y="47.8">16</text>
<text x="221.7" y="44">NRST</text>
<text x="221.7" y="46.5">PC0</text>
<text x="251" y="46.5">PD5</text>
<text x="251" y="44">PD6</text>
<text x="256.4" y="47.8">85</text>
<text x="256.4" y="45.3">86</text>
<text x="256.4" y="42.7">87</text>
<text x="36.4" y="50.3">41</text>
<text x="36.4" y="52.9">42</text>
<text x="41.1" y="48.8">D3A</text>
<text x="41.1" y="51.3">D4A</text>
<text x="41.1" y="53.9">D5A</text>
<text x="56.8" y="48.8">REFINA</text>
<text x="56.8" y="51.3">REFINB</text>
<text x="67.3" y="50.3">7</text>
<text x="218.1" y="50.3">17</text>
<text x="218.1" y="52.9">18</text>
<text x="221.7" y="49.1">PC1</text>
<text x="221.7" y="51.6">PC2_C</text>
<text x="251" y="51.6">PD3</text>
<text x="251" y="49.1">PD4</text>
<text x="256.4" y="52.9">83</text>
<text x="256.4" y="50.3">84</text>
<text x="36.4" y="55.4">43</text>
<text x="36.4" y="58">44</text>
<text x="41.1" y="56.4">D6A</text>
<text x="41.1" y="59">D7A (MSB)</text>
<text x="55.8" y="56.4">REFOUT</text>
<text x="67.3" y="55.4">6</text>
<text x="167.2" y="55.6" transform="rotate(-90 167.2 55.6)">3</text>
<text x="172.3" y="55.6" transform="rotate(-90 172.3 55.6)">2</text>
<text x="218.1" y="55.4">19</text>
<text x="218.1" y="58">20</text>
<text x="221.7" y="54.1">PC3_C</text>
<text x="221.7" y="56.7">VSSA</text>
<text x="221.7" y="59.2">VREF+</text>
<text x="251" y="59.2">PD0</text>
<text x="251" y="56.7">PD1</text>
<text x="251" y="54.1">PD2</text>
<text x="256.4" y="58">81</text>
<text x="256.4" y="55.4">82</text>
<text x="36.4" y="65.6">23</text>
<text x="36.4" y="63">24</text>
<text x="41.1" y="64">D0B</text>
<text x="59.8" y="64">AINB</text>
<text x="67.3" y="65.6">10</text>
<text x="67.3" y="63">11</text>
<text x="218.1" y="60.5">21</text>
<text x="218.1" y="63">22</text>
<text x="218.1" y="65.6">23</text>
<text x="221.7" y="61.8">VDDA</text>
<text x="221.7" y="64.3">PA0</text>
<text x="249.7" y="64.3">PC11</text>
<text x="249.7" y="61.8">PC12</text>
<text x="256.4" y="65.6">78</text>
<text x="256.4" y="63">79</text>
<text x="256.4" y="60.5">80</text>
<text x="36.4" y="70.7">21</text>
<text x="36.4" y="68.1">22</text>
<text x="41.1" y="71.7">D3B</text>
<text x="41.1" y="69.1">D2B</text>
<text x="41.1" y="66.6">D1B</text>
<text x="58.5" y="66.6">AINB#</text>
<text x="58.8" y="71.7">ENCA</text>
<text x="67.3" y="70.7">47</text>
<text x="167.2" y="67" transform="rotate(-90 167.2 67)">4</text>
<text x="172.3" y="67" transform="rotate(-90 172.3 67)">1</text>
<text x="218.1" y="68.1">24</text>
<text x="218.1" y="70.7">25</text>
<text x="221.7" y="66.8">PA1</text>
<text x="221.7" y="69.4">PA2</text>
<text x="221.7" y="71.9">PA3</text>
<text x="249.7" y="66.8">PC10</text>
<text x="249.9" y="71.9">PA14</text>
<text x="249.9" y="69.4">PA15</text>
<text x="256.4" y="70.7">76</text>
<text x="256.4" y="68.1">77</text>
<text x="36.4" y="75.7">19</text>
<text x="36.4" y="73.2">20</text>
<text x="41.1" y="76.7">D5B</text>
<text x="41.1" y="74.2">D4B</text>
<text x="58.8" y="74.2">ENCB</text>
<text x="67.3" y="73.2">14</text>
<text x="218.1" y="73.2">26</text>
<text x="218.1" y="75.7">27</text>
<text x="221.7" y="74.5">VSS</text>
<text x="221.7" y="77">VDD</text>
<text x="250.6" y="74.5">VDD</text>
<text x="250.9" y="77">VSS</text>
<text x="256.4" y="75.7">74</text>
<text x="256.4" y="73.2">75</text>
<text x="36.4" y="80.8">17</text>
<text x="36.4" y="78.3">18</text>
<text x="41.1" y="81.8">D7B (MSB)</text>
<text x="41.1" y="79.3">D6B</text>
<text x="61.8" y="79.3">NC</text>
<text x="61.8" y="81.8">NC</text>
<text x="67.3" y="78.3">25</text>
<text x="67.3" y="80.8">26</text>
<text x="67.3" y="83.4">35</text>
<text x="218.1" y="78.3">28</text>
<text x="218.1" y="80.8">29</text>
<text x="218.1" y="83.4">30</text>
<text x="221.7" y="79.5">PA4</text>
<text x="221.7" y="82.1">PA5</text>
<text x="249.2" y="79.5">VCAP</text>
<text x="249.9" y="82.1">PA13</text>
<text x="256.4" y="83.4">71</text>
<text x="256.4" y="80.8">72</text>
<text x="256.4" y="78.3">73</text>
<text x="37.6" y="85.9">8</text>
<text x="37.6" y="88.4">9</text>
<text x="41.1" y="86.9">S1</text>
<text x="41.1" y="89.4">S2</text>
<text x="61.8" y="84.4">NC</text>
<text x="61.8" y="86.9">NC</text>
<text x="67.3" y="85.9">36</text>
<text x="146.6" y="86.9">4</text>
<text x="146.6" y="89.5">3</text>
<text x="218.1" y="85.9">31</text>
<text x="218.1" y="88.4">32</text>
<text x="221.7" y="84.6">PA6</text>
<text x="221.7" y="87.2">PA7</text>
<text x="221.7" y="89.7">PC4</text>
<text x="249.9" y="89.7">PA10</text>
<text x="249.9" y="87.2">PA11</text>
<text x="249.9" y="84.6">PA12</text>
<text x="256.4" y="88.4">69</text>
<text x="256.4" y="85.9">70</text>
<text x="60.5" y="92">DFS</text>
<text x="67.3" y="91">4</text>
<text x="146.6" y="92">2</text>
<text x="146.6" y="94.5">1</text>
<text x="218.1" y="91">33</text>
<text x="218.1" y="93.5">34</text>
<text x="221.7" y="92.2">PC5</text>
<text x="221.7" y="94.8">PB0</text>
<text x="251.1" y="94.8">PA8</text>
<text x="251.1" y="92.2">PA9</text>
<text x="256.4" y="93.5">67</text>
<text x="256.4" y="91">68</text>
<text x="36.4" y="96.1">13</text>
<text x="36.4" y="98.6">30</text>
<text x="36.4" y="101.1">31</text>
<text x="41.1" y="97.1">VD</text>
<text x="41.1" y="99.6">VD</text>
<text x="60" y="97.1">GND</text>
<text x="60" y="99.6">GND</text>
<text x="67.3" y="96.1">1</text>
<text x="67.3" y="98.6">12</text>
<text x="67.3" y="101.1">16</text>
<text x="218.1" y="96.1">35</text>
<text x="218.1" y="98.6">36</text>
<text x="218.1" y="101.1">37</text>
<text x="221.7" y="97.3">PB1</text>
<text x="221.7" y="99.9">PB2</text>
<text x="251" y="99.9">PC8</text>
<text x="251" y="97.3">PC9</text>
<text x="256.4" y="101.1">64</text>
<text x="256.4" y="98.6">65</text>
<text x="256.4" y="96.1">66</text>
<text x="36.4" y="106.2">15</text>
<text x="36.4" y="103.7">48</text>
<text x="41.1" y="107.2">VDD</text>
<text x="41.1" y="102.1">VD</text>
<text x="41.1" y="104.7">VD</text>
<text x="60" y="102.1">GND</text>
<text x="60" y="104.7">GND</text>
<text x="60" y="107.2">GND</text>
<text x="67.3" y="103.7">27</text>
<text x="67.3" y="106.2">29</text>
<text x="218.1" y="103.7">38</text>
<text x="218.1" y="106.2">39</text>
<text x="221.7" y="102.4">PE7</text>
<text x="221.7" y="104.9">PE8</text>
<text x="221.7" y="107.5">PE9</text>
<text x="249.7" y="107.5">PD15</text>
<text x="251" y="104.9">PC6</text>
<text x="251" y="102.4">PC7</text>
<text x="256.4" y="106.2">62</text>
<text x="256.4" y="103.7">63</text>
<text x="36.4" y="108.8">28</text>
<text x="36.4" y="111.3">33</text>
<text x="36.4" y="113.8">46</text>
<text x="41.1" y="109.8">VDD</text>
<text x="41.1" y="112.3">VDD</text>
<text x="60" y="109.8">GND</text>
<text x="60" y="112.3">GND</text>
<text x="67.3" y="108.8">32</text>
<text x="67.3" y="111.3">34</text>
<text x="67.3" y="113.8">45</text>
<text x="218.1" y="108.8">40</text>
<text x="218.1" y="111.3">41</text>
<text x="218.1" y="113.8">42</text>
<text x="221.7" y="110">PE10</text>
<text x="221.7" y="112.6">PE11</text>
<text x="249.7" y="112.6">PD13</text>
<text x="249.7" y="110">PD14</text>
<text x="256.4" y="113.8">59</text>
<text x="256.4" y="111.3">60</text>
<text x="256.4" y="108.8">61</text>
<text x="41.1" y="114.8">VDD</text>
<text x="60" y="114.8">GND</text>
<text x="218.1" y="116.4">43</text>
<text x="218.1" y="118.9">44</text>
<text x="221.7" y="115.1">PE12</text>
<text x="221.7" y="117.6">PE13</text>
<text x="249.7" y="117.6">PD11</text>
<text x="249.7" y="115.1">PD12</text>
<text x="256.4" y="118.9">57</text>
<text x="256.4" y="116.4">58</text>
<text x="113.9" y="125.3">1</text>
<text x="218.1" y="121.5">45</text>
<text x="218.1" y="124">46</text>
<text x="221.7" y="120.2">PE14</text>
<text x="221.7" y="122.7">PE15</text>
<text x="221.7" y="125.3">PB10</text>
<text x="249.7" y="120.2">PD10</text>
<text x="251" y="125.3">PD8</text>
<text x="251" y="122.7">PD9</text>
<text x="256.4" y="124">55</text>
<text x="256.4" y="121.5">56</text>
<text x="113.9" y="127.8">2</text>
<text x="113.9" y="130.3">3</text>
<text x="116.3" y="126.5">GND</text>
<text x="116.3" y="129.1">VOUT</text>
<text x="116.3" y="131.6">VIN</text>
<text x="125.9" y="129.1">VOUT</text>
<text x="133.2" y="127.8">4</text>
<text x="218.1" y="126.5">47</text>
<text x="218.1" y="129.1">48</text>
<text x="218.1" y="131.6">49</text>
<text x="221.7" y="127.8">PB11</text>
<text x="221.7" y="130.3">VCAP</text>
<text x="249.9" y="130.3">PB14</text>
<text x="249.9" y="127.8">PB15</text>
<text x="256.4" y="131.6">52</text>
<text x="256.4" y="129.1">53</text>
<text x="256.4" y="126.5">54</text>
<text x="218.1" y="134.2">50</text>
<text x="221.7" y="132.9">VSS</text>
<text x="221.7" y="135.4">VDD</text>
<text x="249.9" y="135.4">PB12</text>
<text x="249.9" y="132.9">PB13</text>
<text x="256.4" y="134.2">51</text>
</g>
<g font-size="2.2" fill="#00f">
<text x="270.3" y="10.6">+3V3</text>
<text x="200" y="13.1">HC-A0</text>
<text x="200" y="15.7">HC-B0</text>
<text x="270.3" y="13.1">GND</text>
<text x="199.9" y="18.2">HC-C0</text>
<text x="261.4" y="22.2">SCL2</text>
<text x="261.4" y="19.6">SDA2</text>
<text x="261.4" y="29.8">SCL1</text>
<text x="261.4" y="27.2">SDA1</text>
<text x="115.3" y="34.9">100nF</text>
<text x="122.9" y="34.9">100nF</text>
<text x="130.6" y="34.9">100nF</text>
<text x="138.2" y="34.9">100nF</text>
<text x="145.8" y="34.9">100nF</text>
<text x="153.4" y="34.9">100nF</text>
<text x="161" y="34.9">100nF</text>
<text x="168.7" y="34.9">100nF</text>
<text x="270.3" y="36">CANCEL</text>
<text x="19.5" y="41.1">DA0</text>
<text x="82.3" y="41.1">CH1-OUT</text>
<text x="204.2" y="37.4">OSC_IN</text>
<text x="204.2" y="39.9">OSC_OUT</text>
<text x="270.3" y="38.5">CONFIRM</text>
<text x="270.3" y="41.1">DB7</text>
<text x="19.5" y="46.1">DA2</text>
<text x="19.5" y="43.6">DA1</text>
<text x="111.5" y="47.6">REFO</text>
<text x="195.3" y="47.6">100nF</text>
<text x="270.3" y="43.6">DB6</text>
<text x="270.3" y="46.1">DB5</text>
<text x="19.5" y="53.8">DA5</text>
<text x="19.5" y="51.2">DA4</text>
<text x="19.5" y="48.7">DA3</text>
<text x="150.9" y="52.6">OSC_IN</text>
<text x="200" y="53.8">HC-A1</text>
<text x="270.3" y="48.7">DB4</text>
<text x="270.3" y="51.2">DB3</text>
<text x="270.3" y="53.8">DB2</text>
<text x="19.5" y="58.8">DA7</text>
<text x="19.5" y="56.3">DA6</text>
<text x="86.1" y="57.7">100nF</text>
<text x="95" y="57.7">100nF</text>
<text x="112.8" y="55.2">22uF</text>
<text x="122.9" y="55.2">22uF</text>
<text x="136.9" y="57.7">22pF</text>
<text x="270.3" y="56.3">DB1</text>
<text x="270.3" y="58.8">DB0</text>
<text x="19.5" y="63.9">DB0</text>
<text x="82.3" y="63.9">CH2-OUT</text>
<text x="148.3" y="65.3">OSC_OUT</text>
<text x="176.3" y="60.3">25MHz</text>
<text x="196.2" y="63.9">DIO-CLKA</text>
<text x="270.3" y="63.9">DIO-RA1</text>
<text x="19.5" y="71.5">DB3</text>
<text x="19.5" y="69">DB2</text>
<text x="19.5" y="66.5">DB1</text>
<text x="82.3" y="71.5">DIO-CLKA</text>
<text x="136.9" y="70.4">22pF</text>
<text x="196.2" y="66.5">DIO-CLKB</text>
<text x="270.3" y="66.5">DIO-RA0</text>
<text x="270.3" y="71.5">CLK</text>
<text x="19.5" y="76.6">DB5</text>
<text x="19.5" y="74.1">DB4</text>
<text x="82.3" y="74.1">DIO-CLKB</text>
<text x="19.5" y="81.7">DB7</text>
<text x="19.5" y="79.2">DB6</text>
<text x="150.9" y="83.1">DIO</text>
<text x="200.8" y="79.2">DAC0</text>
<text x="200.8" y="81.7">DAC1</text>
<text x="269" y="79.3">22uF</text>
<text x="270.3" y="81.7">DIO</text>
<text x="17.7" y="86.8">DIO-S1</text>
<text x="17.7" y="89.3">DIO-S2</text>
<text x="150.9" y="89.5">CLK</text>
<text x="161" y="88.2">SMF7.5CA</text>
<text x="202.4" y="89.3">AD1</text>
<text x="270.3" y="84.2">TX2</text>
<text x="270.3" y="86.8">RX2</text>
<text x="270.3" y="89.3">RX1</text>
<text x="161" y="94.5">SMF7.5CA</text>
<text x="211.8" y="93.3">TP</text>
<text x="270.3" y="91.9">TX1</text>
<text x="136.9" y="100.9">SWD</text>
<text x="199.7" y="99.5">DOWN</text>
<text x="203.6" y="96.9">UP</text>
<text x="270.3" y="96.9">RLY1</text>
<text x="270.3" y="99.5">RLY0</text>
<text x="199.3" y="102">DIO-S1</text>
<text x="199.3" y="104.6">DIO-S2</text>
<text x="214.4" y="106">A</text>
<text x="270.3" y="102">HC-C1</text>
<text x="270.3" y="104.6">HC-B1</text>
<text x="270.3" y="107.1">DA7</text>
<text x="202.3" y="109.6">KEY</text>
<text x="214.4" y="111.1">B</text>
<text x="270.3" y="112.2">DA5</text>
<text x="270.3" y="109.6">DA6</text>
<text x="40.4" y="119.9">AD9288BSTZ-100</text>
<text x="270.3" y="119.8">DA2</text>
<text x="270.3" y="117.3">DA3</text>
<text x="270.3" y="114.7">DA4</text>
<text x="270.3" y="124.9">DA0</text>
<text x="270.3" y="122.3">DA1</text>
<text x="261.4" y="131.4">TCO2</text>
<text x="78.5" y="133.9">100nF</text>
<text x="101.3" y="133.9">470uF</text>
<text x="115.3" y="135.2">AMS1117-3.3</text>
<text x="136.9" y="135.2">100nF</text>
<text x="161" y="133.9">100uF</text>
<text x="197.9" y="133.9">22uF</text>
<text x="261.4" y="133.9">TCO1</text>
<text x="220.7" y="140.3">STM32H750VBT6TR</text>
<text x="109" y="155.5">5.1k</text>
<text x="189" y="154.2">100nF</text>
<text x="196.6" y="154.2">100nF</text>
<text x="204.2" y="154.2">100nF</text>
<text x="211.8" y="154.2">100nF</text>
<text x="219.5" y="154.2">100nF</text>
<text x="227.1" y="154.2">100nF</text>
<text x="234.7" y="154.2">100nF</text>
<text x="120.4" y="158">KT-0603R</text>
</g>
</svg>
